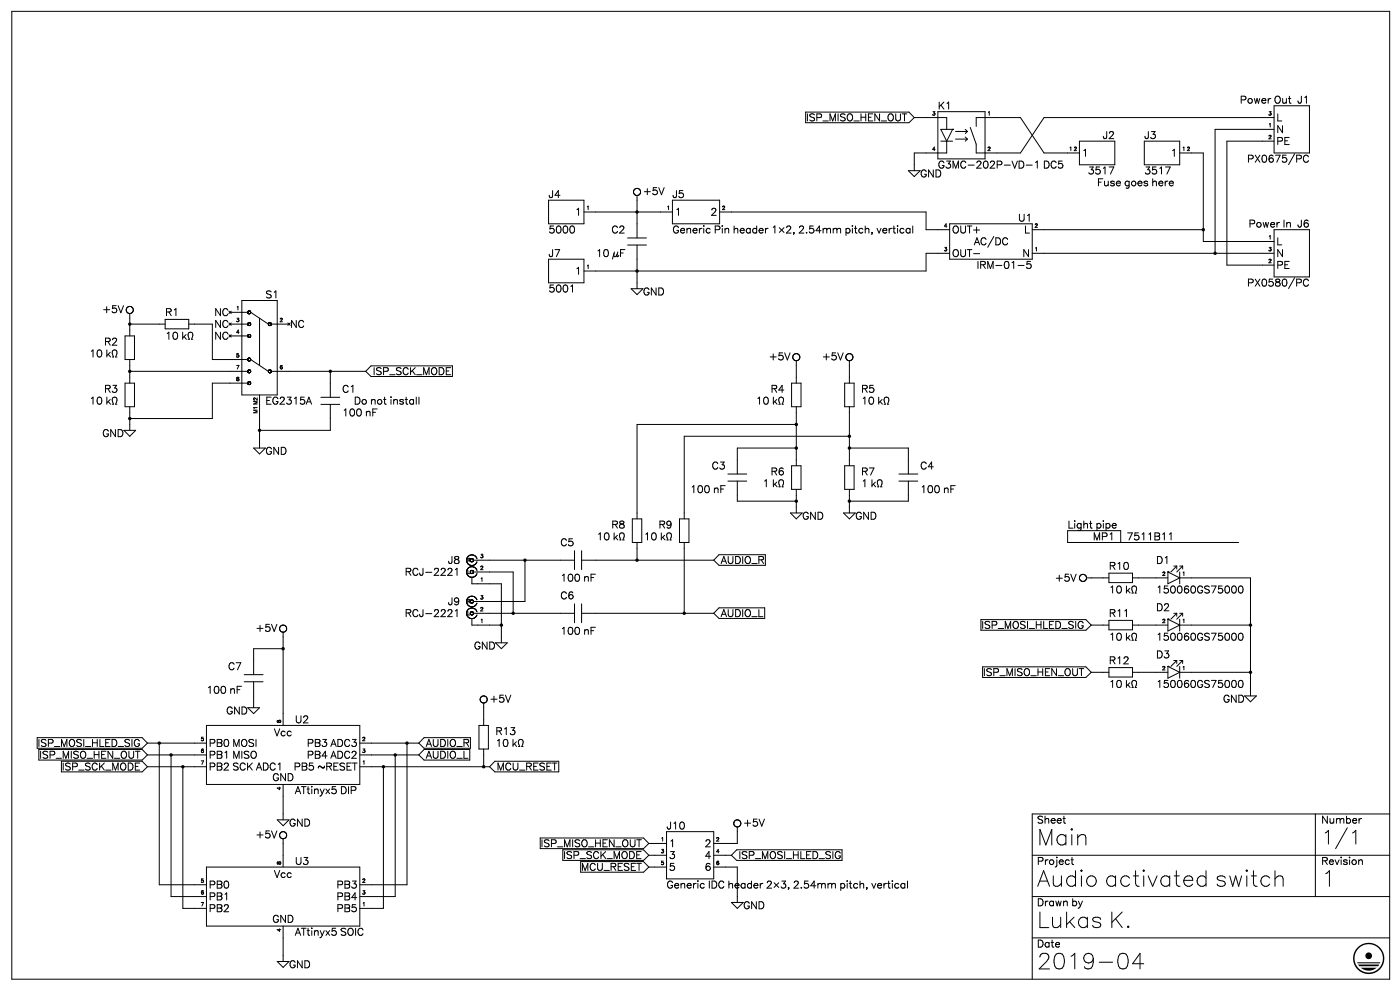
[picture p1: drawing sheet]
<svg xmlns="http://www.w3.org/2000/svg" width="297mm" height="210mm" viewBox="0 0 297 210" stroke-linecap="round" stroke-linejoin="round" font-family="sans-serif">
<g fill="none" stroke="#000" stroke-width=".21">
<path d="M2.5 2.4h292v205h-292zM170.7 23.7h21.9l1.2 1.2M192.5 36.2h2.5l-1.2 1.2zM193.8 24.9h6.8v2.5M193.8 24.9l-1.2 1.1h-21.9M198.8 23.7h9.9v10h-9.9zM199.4 29.9h2.5M200.6 29.9v2.5h-6.8v3.8M201.9 27.4h.1M201.9 27.4h-2.5l1.2 2.5M201.9 27.4l-1.3 2.5M202.5 29.5h2.5"/>
<path d="M202.5 27.8h2.5M204.6 27.4l.4 .4M204.6 29l.4 .5M205 27.8l-.4 .5M205 29.5l-.4 .4M206.9 26.8v-1.9h9.3l5 7.5h7.5M224.4 34.1h.7M224.4 34.7a.54 .54 0 0 1 .7 .1 .54 .54 0 0 1 0 .7 .54 .54 0 0 1-.7 0M228.7 29.9h7.5v5h-7.5zM242.5 29.9h7.5v5h-7.5zM250 32.4h5v18.8h15M270 29.9h-10v26.3h10"/>
<path d="M270 24.9h-48.8l-5 7.5h-9.3v-1.9l-1.3-3.5M270 22.4h7.5v10h-7.5zM270 27.4h-12.5v26.3M116.3 54.9h7.4v5h-7.4zM116.3 42.4h7.4v5h-7.4zM123.7 44.9h18.8M133 50.4h4M133 51.9h4M135 41.4v9M135 51.9v9.3M135.5 40.1a.75 .75 0 0 0-1.2 .3 .75 .75 0 0 0 .7 1M135.5 41.2l-.5 .2"/>
<path d="M142.5 42.4h10v5h-10zM152.5 44.9h43.7v3.8h5M193.4 47.9v1.5M201.2 47.4h17.6v7.5h-17.6zM201.2 53.7h-5v3.7h-72.5M207.2 55.4v1.5M207.8 56.1h.7M208.5 55.4h-.7v1.5M218.8 48.7h36.2M218.8 53.7h51.2M270 48.7h7.5v10h-7.5zM24.6 74.2a1 1 0 0 1-.1 1.4h.3"/>
<path d="M26.5 71.2h2v5h-2zM27 65.1a.75 .75 0 0 1 1.2 .3 .75 .75 0 0 1-.7 1M27 66.2l.5 .2M27.5 68.7h7.5M27.5 66.4v4.8M27.5 76.2v5M27.5 78.7h25M35 67.7h5v2h-5zM40 68.7h5v7.5h7.5M40.3 70.4h.1a.62 .62 0 0 1 .4 1l-.2 .5h.3M48.8 68.7h3.7M48.8 71.2h3.7"/>
<path d="M48.8 66.2h3.7M51.3 63.7h7.4v20h-7.4zM52.5 66.1v.1M52.5 68.6v.1M52.5 71.1v.1M52.5 76.1v.1M52.5 78.6v.1M52.5 66.2h.1M52.5 71.2h.1M52.5 76.2h.1M52.5 78.7h.1M52.5 68.7h.1"/>
<path d="M52.5 71.1h.1M52.5 68.6h.1M52.5 78.6h.1M52.5 76.1h.1M52.5 66.1h.1M52.5 66.2v.1M52.5 71.2v.1M52.5 68.7v.1M52.5 78.7v.1M52.5 66.3h.1M52.5 78.5v.1M52.5 76.3h.1"/>
<path d="M52.5 78.8h.1M52.5 76v.1M52.5 66v.1M52.5 71.3h.1M52.5 68.8h.1M52.5 71h.1M52.5 76h.1M52.5 68.5h.1M52.5 78.5h.1M52.5 66h.1M52.6 71.3h.1M52.6 78.5h-.1"/>
<path d="M52.6 76.3h.1M52.6 68.5h-.1M52.6 66h-.1M52.6 71.3v.1M52.6 68.8v.1M52.6 71h.1M52.6 68.5h.1M52.6 66.4h.1M52.6 68.9h.1M52.6 78.9h.1M52.6 76h.1M52.6 71.4h.1"/>
<path d="M52.6 78.4v.1M52.6 70.9v.1M52.6 76.4h.1M52.6 68.4v.1M52.6 65.9v.1M52.6 75.9v.1M52.6 78.4h.1M52.6 68.4h.1M52.6 65.9h.1M52.6 70.9h.1M52.6 75.9h.1M52.7 66.4h.1"/>
<path d="M52.7 71.4h.1M52.7 78.4h-.1M52.7 76.4h.1M52.7 78.9h.1M52.7 75.9h-.1M52.7 68.4h-.1M52.7 65.9h-.1M52.7 78.4h.1M52.7 65.9h.1M52.7 68.9h.1M52.7 70.9h.1M52.7 75.9h.1"/>
<path d="M52.7 68.4h.1M52.7 71.4v.1M52.7 69h.1M52.7 66.5h.1M52.7 71.5h.1M52.7 78.3v.1M52.7 70.8v.1M52.7 76.5h.1M52.7 79h.1M52.7 75.8v.1M52.7 68.3v.1M52.7 65.8v.1"/>
<path d="M52.8 66.5h.1M52.8 71.5h.1M52.8 69h.1M52.8 78.3h-.1M52.8 70.8h-.1M52.8 76.5h.1M52.8 79h.1M52.8 75.8h-.1M52.8 68.3h-.1M52.8 65.8h-.1M52.8 78.3h.1M52.8 70.8h.1"/>
<path d="M52.8 75.8h.1M52.8 68.3h.1M52.8 65.8h.1M52.9 66.5h-.1M52.9 71.5h-.1M52.9 69h-.1M52.9 76.5h-.1M52.9 79h-.1M52.9 66.5h.1M52.9 71.5h.1M52.9 69h.1M52.9 78.3h.1"/>
<path d="M52.9 70.8h.1M52.9 76.5h.1M52.9 79h.1M52.9 75.8h.1M52.9 68.3h.1M52.9 65.8h.1M52.9 78.3v.1M52.9 70.8v.1M52.9 75.8v.1M52.9 68.3v.1M52.9 65.8v.1M52.9 70.9h.1"/>
<path d="M52.9 66.4v.1M52.9 71.4v.1M52.9 68.9v.1M52.9 76.4v.1M52.9 78.9v.1M52.9 68.4h.1M52.9 71.4h.1M52.9 78.4h.1M52.9 75.9h.1M52.9 65.9h.1M53 66.4h-.1M53 71.4h-.1"/>
<path d="M53 68.9h-.1M53 78.9h-.1M53 75.9h.1M53 66.4h.1M53 71.4h.1M53 68.9h.1M53 76.4h-.1M53 78.9h.1M53 68.4h.1M53 78.4h.1M53 70.9h.1M53 76.4h.1"/>
<path d="M53 65.9h.1M53 78.4l.1 .1M53 70.9l.1 .1M53 75.9l.1 .1M53 68.4l.1 .1M53 65.9l.1 .1M53.1 78.5h.1M53.1 71h.1M53.1 76.4h-.1M53.1 68.5h.1M53.1 66h.1M53.1 66.3l-.1 .1"/>
<path d="M53.1 68.8v.1M53.1 76.3v.1M53.1 78.8l-.1 .1M53.1 66.3h.1M53.1 71.3v.1M53.1 68.8h.1M53.1 76.3h.1M53.1 78.8h.1M53.1 76h.1M53.1 71.3h.1M53.1 78.5v.1M53.1 71v.1"/>
<path d="M53.1 76v.1M53.1 68.5v.1M53.1 66v.1M53.1 78.6h.1M53.1 71.1h.1M53.1 76.2v.1M53.1 68.6h.1M53.1 66.1h.1M53.1 66.2v.1M53.1 71.2h.1M53.1 68.7h.1M53.1 76.2h.1"/>
<path d="M53.1 78.7v.1M53.1 76.1h.1M53.1 66.2h.1M53.1 78.7h.1M53.1 78.6v.1M53.1 71.1v.1M53.1 76.1v.1M53.1 68.6v.1M53.1 66.1v.1M53.1 76.2l3.8 2.5M53.1 66.2l3.8 2.5M55 67.4v10"/>
<path d="M56.9 68.6v.1M56.9 78.6v.1M56.9 78.7h.1M56.9 68.7h.1M56.9 68.6h.1M56.9 78.6h.1M56.9 78.7v.1M56.9 68.7v.1M56.9 78.8h.1M56.9 78.5v.1M56.9 68.5h.1M56.9 78.5h.1"/>
<path d="M56.9 68.8h.1M56.9 68.8v.1M56.9 78.9h.1M56.9 68.9h.1M57 78.9h.1M57 68.4l-.1 .1M57 78.4l-.1 .1M57 78.4h.1M57 68.9h.1M57 68.4h.1M57.1 68.4h-.1M57.1 68.4h.1"/>
<path d="M57.1 78.9v.1M57.1 68.9v.1M57.1 78.4h.1M57.1 79h.1M57.1 69h.1M57.1 68.3h.1M57.1 78.3h.1M57.2 79h.1M57.2 69h.1M57.2 78.3h.1M57.2 68.3h.1M57.3 79h-.1"/>
<path d="M57.3 69h-.1M57.3 69h.1M57.3 68.4h.1M57.3 78.4h.1M57.3 68.9v.1M57.3 78.9h.1M57.3 68.9h.1M57.4 68.9h-.1M57.4 78.9h-.1M57.4 68.9h.1M57.4 68.4h.1M57.4 78.9h.1"/>
<path d="M57.4 78.4h.1M57.4 68.5h.1M57.4 78.8v.1M57.4 68.8v.1M57.4 78.5h.1M57.4 68.8h.1M57.5 68.5h.1M57.5 78.8h.1M57.5 68.8h.1M57.5 78.5h.1M57.5 78.7v.1M57.5 68.6h.1"/>
<path d="M57.5 78.7h.1M57.5 68.7h.1M57.5 78.6h.1M57.5 68.6v.1M57.5 78.6v.1M57.5 68.7h3.7M57.5 78.7h20M70 78.7v5.5M77.5 78.7l1.1 1h17.3M95.9 77.5h-17.3l-1.1 1.2M133.8 61.2h2.4l-1.2 1.2zM168.1 75.3a.75 .75 0 0 1 1.3 0 .75 .75 0 0 1-.7 1.1"/>
<path d="M168.1 76l.2 .3 .4 .1M168.7 76.4v4.8M179.4 75.2a.75 .75 0 0 1 1.3 .1 .75 .75 0 0 1-.7 1.1M179.4 76.1l.6 .3M180 76.4v4.8M24.4 84.1a.62 .62 0 0 1 .3 1l-.2 .5h.3M26.2 91.2h2.5l-1.2 1.2zM26.5 81.2h2v5h-2zM27.5 86.2v5M52.5 81.2h-7.5v7.5h-17.5M52.5 81.1v.1M52.5 81.2h.1"/>
<path d="M52.5 81.1h.1M52.5 81.2v.1M52.5 81.3h.1M52.5 81h.1M52.6 81h-.1M52.6 81h.1M52.6 81.3v.1M52.6 81.4h.1M52.6 80.9v.1M52.6 80.9h.1M52.7 80.9h-.1M52.7 80.9h.1"/>
<path d="M52.7 81.4h.1M52.7 81.5h.1M52.7 80.8v.1M52.8 80.8h-.1M52.8 81.5h.1M52.8 80.8h.1M52.9 81.5h-.1M52.9 80.8h.1M52.9 81.5h.1M52.9 80.8v.1M52.9 81.4v.1M52.9 80.9h.1"/>
<path d="M53 81.4h-.1M53 80.9h.1M53 81.4h.1M53 80.9l.1 .1M53.1 81h.1M53.1 81.3v.1M53.1 81.3h.1M53.1 81v.1M53.1 81.1h.1M53.1 81.2v.1M53.1 81.2h.1M53.1 81.1v.1"/>
<path d="M53.7 94.9h2.6l-1.3 1.3zM55 83.7v11.2M68 85.7h4M68 84.2h4M70 85.7v5.5h-15M165.6 84.1a.62 .62 0 0 1 .4 1l-.2 .5h.2M167.8 98.7h1.9v5h-1.9zM167.8 81.2h1.9v5h-1.9zM168.7 89.9h-33.7v20M168.7 94.9h-12.5v5.5M168.7 86.2v12.5M179 98.7h2v5h-2z"/>
<path d="M179 81.2h2v5h-2zM180 94.9h12.5v5.5M180 86.2v12.5M180 92.4h-35v17.5M187.6 84.2l.3-.1a.62 .62 0 0 1 .4 1l-.2 .5h.3M99.1 118h.1M99.1 117.9v.1M99.2 117.8l-.1 .1M99.3 117.8h-.1M99.4 117.7l-.1 .1M99.4 117.7h.1M99.5 119.7h.2"/>
<path d="M99.7 119.7h.1M99.7 117.6l-.3 .1M99.7 119.7l.3 .1M99.7 117.6h.6l.5 .2M99.7 117.6h.1M100 119.8v.2M100 119h.1M100 118.3h.1M100.1 119h-.1M100.1 118.3h.1M100.1 119h.1M100.1 118.3l.1 .1"/>
<path d="M100.2 118.9l-.1 .1M100.2 118.9h.1M100.2 118.4h.1M100.2 118.4l.1 .1M100.3 118.9h.1M100.3 118.8v.1M100.3 118.5h.1M100.3 118.8h.1M100.3 118.5v.1M100.3 119.7l-.3 .1M100.3 118.7v.1M100.3 118.6h.1"/>
<path d="M100.3 118.7h.1M100.3 118.7h21.4M100.3 118.6v.1M100.4 119.7h-.1M100.6 119.6l-.2 .1M100.7 119.6h-.1M100.8 119.5l-.1 .1M100.8 117.8v.1M100.8 119.5h.1M100.8 117.9l.2 .3M100.9 119.4l-.1 .1M100.9 119.3v.1"/>
<path d="M101 118.2h.1M101 118.2l.1 .1M101.1 119l-.2 .3M111.2 118.7v8.7h-10.9M121.7 116.7v4M123.2 118.7h28M123.2 116.7v4M132.2 113.1a1.39 1.39 0 0 1-.2 1.3h.3M134 109.9h2v5h-2zM135 114.9v3.8M142.2 113.1a1.39 1.39 0 0 1-.2 1.3h.3M144 109.9h2v5h-2z"/>
<path d="M145 114.9v15M151.2 118.7l1.2 1h9.8M154.2 101.9h4.1M154.2 100.4h4.1M156.2 101.9v4.3h12.5M162.2 117.5h-9.8l-1.2 1.2M165.8 101.7a1 1 0 0 1 0 1.4h.2M167.5 108.7h2.5l-1.3 1.2zM168.7 103.7v5M178.8 108.7h2.5l-1.3 1.2zM180 103.7v5M186.4 101.6h.1a.62 .62 0 0 1 .4 1l-.3 .5h.3"/>
<path d="M190.5 101.9h4M190.5 100.4h4M192.5 101.9v4.3h-12.5M237.5 114.9v-2.5h-11.2v2.5h36.2M248.7 119.9h.7M249.4 119.9l-1.3 1.3M249.4 119.9v.6M250 119.9h.6M250.6 119.9l-1.2 1.3M250.6 119.9v.6M59.4 132.7a.75 .75 0 0 1 1.3 .1 .75 .75 0 0 1-.7 1.1M59.4 133.6l.6 .3"/>
<path d="M60 137.4h-6.3v5.5M60 133.9v19.8M99.1 129.2v.1M99.4 120.2l-.3 .3M99.4 129l-.3 .2M99.4 126.5l-.4 .3M99.4 120.2h.1M99.4 128.9v.1M99.4 126.4v.1M99.5 122.1l.2 .1M99.6 131h.4M99.7 120.1l-.3 .1"/>
<path d="M99.7 122.2h.1M99.7 126.3l-.3 .1M99.7 120.1h.1M99.7 122.2l.3 .1M99.7 128.5h.3M99.7 126.3h.7l.5 .5M99.7 126.3h.1M99.8 121.5h.1M99.8 130.2h.1M99.9 121.5h.1M99.9 120.8l-.1 .1M99.9 130.2h.1"/>
<path d="M99.9 129.6h-.1M99.9 120.8h.1M99.9 129.6h.1M100 121.5h.1M100 120.8h-.1M100 130.2h.1M100 129.6h-.1M100 120.8h.1M100 129.6h.1M100 131v1.4h6.2M100 122.3v1.4h6.2v12.5M100 128.5v.3"/>
<path d="M100 120l.6 .2 .3 .3M100 120l-.3 .1M100 128.8h.3M100 128.8l-.6 .1M100 127.7h.1M100 127.1h.1M100.1 121.5h-.1M100.1 127.7h-.1M100.1 130.2h-.1M100.1 121.5h.1M100.1 120.8h.1M100.1 127.7h.1"/>
<path d="M100.1 130.2h.1M100.1 127.1h.1M100.1 129.6h.1M100.1 120.8l.1 .1M100.2 121.5h-.1M100.2 129.6h.1M100.2 121.4v.1M100.2 120.9h.1M100.2 127.7h-.1M100.2 130.2h-.1M100.2 127.1h.1M100.2 127.7h.1"/>
<path d="M100.2 130.2h.1M100.2 121.4h.1M100.2 129.6v.1M100.2 127.2h.1M100.2 129.7h.1M100.2 127.6v.1M100.2 130.1v.1M100.3 121.4h-.1M100.3 120.9v.1M100.3 130.1h-.1M100.3 129.7h.1M100.3 121h.1"/>
<path d="M100.3 121.3v.1M100.3 127.6h.1M100.3 130.1h.1M100.3 127.2h.1M100.3 121.3h.1M100.3 129.7v.1M100.3 127.5v.1M100.3 127.3h.1M100.3 129.8h.1M100.3 121v.1M100.3 127.5h.1M100.3 130h.1"/>
<path d="M100.3 122.2l-.3 .1M100.3 121.1h.1M100.3 128.8h.1M100.3 131h-.3M100.3 128.5h-.3M100.3 121.2v.1M100.3 121.2h.1M100.3 129.9h.1M100.3 127.4v.1M100.3 127.4h.1M100.3 121.2h8.5v8.7M100.3 121.1v.1"/>
<path d="M100.3 129.9h21.4M100.4 122.2h-.1M100.4 128.8l.5 .5M100.4 131h-.1M100.4 128.5h-.1M100.6 122.1l-.2 .1M100.6 130.8l-.2 .2M100.6 128.3l-.2 .2M100.7 122.1h-.1M100.7 130.8h-.1M100.7 128.3h-.1M100.9 128.1l-.2 .2"/>
<path d="M100.9 128.1h.1M100.9 120.5h.1M100.9 129.3h.1M100.9 126.8h.1M100.9 120.5l.2 .3M100.9 129.3l.2 .3M100.9 126.8l.1 .2M101 121.7l-.3 .4M101 128l-.1 .1M101 121.7h.1M101 127.9v.1M101 127h.1"/>
<path d="M101.1 127v.1M101.1 121.5l-.1 .2M101.1 130.2l-.4 .6M101.1 127.7l-.1 .2M105 136.2h2.5l-1.3 1.2zM121.7 127.9v4M123.2 127.9v4M123.2 129.9h28M151.2 129.9l1.2 1.1h9.7M162.1 128.7h-9.7l-1.2 1.2M207.9 131.2h22.2l1.2 1.2M228.8 122.2a.75 .75 0 0 1 .8-.5 .75 .75 0 0 1 .6 .7"/>
<path d="M230.2 122.4h4.8M230.2 122.4a.75 .75 0 0 1-.6 .7 .75 .75 0 0 1-.8-.5M231.3 132.4h3.7M231.3 132.4l-1.2 1.1h-22.2M235 121.4h5v2h-5zM235 131.4h5v2h-5zM240 132.4h7.5M240 122.4h7.5M240.3 134.1h.1a.62 .62 0 0 1 .4 1l-.2 .5h.3M240.3 124.1h.1a.62 .62 0 0 1 .4 1l-.2 .5h.3M247.5 121.2h.1M247.5 131.2h.1"/>
<path d="M247.5 121.2v2.5l2.5-1.3M247.5 131.2v2.5l2.5-1.3M247.5 121.2l2.5 1.2M247.5 131.2l2.5 1.2M248.7 129.9h.7M248.7 139.9h.7M249.4 129.9v.6M249.4 139.9v.6M249.4 139.9l-1.3 1.3M249.4 129.9l-1.3 1.3M250 132.4h15M250 121.2v2.5"/>
<path d="M250 131.2v2.5M250 122.4h15v25M250 129.9h.6M250 139.9h.6M250.6 129.9v.6M250.6 139.9v.6M250.6 139.9l-1.2 1.3M250.6 129.9l-1.2 1.3M7.9 156.2h22.2l1.2 1.2M8.2 158.7h21.9l1.2 1.2M31.3 159.9h12.5M31.3 157.4h12.5"/>
<path d="M31.3 157.4l-1.2 1.1h-22.2M31.3 159.9l-1.2 1.1h-21.9M33.7 157.4v30h10.1M36.3 159.9v30h7.5M43.8 153.7h32.5v12.5h-32.5zM51.8 144.4h3.9M51.8 142.9h3.9M52.5 149.9h2.5l-1.3 1.3zM53.7 144.4v5.5M76.3 159.9h12.5M76.3 157.4h12.5M83.8 159.9v30h-7.5"/>
<path d="M86.2 157.4v30h-9.9M88.8 157.4l1.1 1.1h9.8M88.8 159.9l1.1 1.1h9.7M99.6 158.7h-9.7l-1.1 1.2M99.7 156.2h-9.8l-1.1 1.2M101.5 153.7h2v5h-2zM102.5 148.9v4.8M102.5 158.7v3.7M103 147.6a.75 .75 0 0 0-1.2 .3 .75 .75 0 0 0 .7 1M103 148.7l-.5 .2M110.1 156.7l.3-.1a.62 .62 0 0 1 .4 1l-.2 .5h.3M208.2 141.2h21.9l1.2 1.2"/>
<path d="M231.3 142.4h3.7M231.3 142.4l-1.2 1.1h-21.9M235 141.4h5v2h-5zM240 142.4h7.5M240.3 144.1h.1a.62 .62 0 0 1 .4 1l-.2 .5h.3M247.5 141.2h.1M247.5 141.2v2.5l2.5-1.3M247.5 141.2l2.5 1.2M250 142.4h15M250 141.2v2.5M263.8 147.4h2.4l-1.2 1.3zM13 161.2h17.1l1.2 1.2"/>
<path d="M31.3 162.4h12.5M31.3 162.4l-1.2 1.1h-17.1M38.8 162.4v30h5M58.7 173.7h2.5l-1.2 1.2zM59.4 176.4a.75 .75 0 0 1 1.3 .2 .75 .75 0 0 1-.7 1.1M59.4 177.4l.6 .3M60 166.2v7.5M60 177.7v6M76.3 162.4h27.4M81.3 162.4v30h-5M103.7 162.4l1.2 1.1h13.5M114.5 177.5h21.9l1.1 1.2"/>
<path d="M118.4 161.2h-13.5l-1.2 1.2M119.3 180h17.1l1.1 1.2M137.5 178.7h3.8M137.5 178.7l-1.1 1h-21.9M141.3 176.2h9.9v10h-9.9zM156.2 175.2v3.5h-5M156.6 173.7a.75 .75 0 0 0-1.1 .5 .75 .75 0 0 0 .7 1M156.6 175.1l-.4 .1M178.4 180h-22.3l-1.1 1.2M278.7 172.4v17.5M286.9 176.3l.4-.4v2.9M294.5 172.4h-75.7v35"/>
<path d="M43.8 183.7h32.5v12.5h-32.5zM60 196.2v7.5M123.1 182.5h13.3l1.1 1.2M137.5 181.2h3.8M137.5 183.7h3.8M137.5 181.2l-1.1 1h-17.1M137.5 183.7l-1.1 1h-13.3M151.2 181.2h3.8M151.2 183.7h5v7.5M155 181.2l1.1 1h22.3M155 191.2h2.5l-1.3 1.2zM218.8 189.9h75.7"/>
<path d="M218.8 181.2h75.7M218.8 198.7h75.7M58.7 203.7h2.5l-1.2 1.2zM242.4 204.1h-2.4l1.6-2.2v3.3"/>
</g>
<g fill="#000">
<path d="M287.7 200.7a3.3 3.3 0 0 1 2.4-1v.3a3 3 0 0 0-2.8 4.3 3 3 0 0 0 5.1 .5 3 3 0 0 0-1.7-4.8h-.6v-.3a3.3 3.3 0 0 1 3.2 4.2 3.3 3.3 0 0 1-4.9 2 3.3 3.3 0 0 1-.7-5.2zM288.4 205h3.3a2.59 2.59 0 0 1-3.3 0zM287.8 204.3h4.5l-.3 .4h-3.9zM287.6 203.8h4.9l-.1 .2h-4.7z"/>
<circle cx="290.1" cy="202.4" r=".71"/>
</g>
<g fill="none" stroke="#000" stroke-width=".75">
<path d="M135 44.9h.1M135 57.4h.1M255 48.7h.1M257.5 53.7h.1M27.5 68.7h.1M27.5 78.7h.1M70 78.7h.1M27.5 88.7h.1M55 91.2h.1M168.7 89.9h.1M168.7 94.9h.1M180 92.4h.1"/>
<path d="M180 94.9h.1M111.2 118.7h.1M135 118.7h.1M168.7 106.2h.1M180 106.2h.1M60 137.4h.1M106.2 132.4h.1M108.8 129.9h.1M145 129.9h.1M265 132.4h.1M33.7 157.4h.1M36.3 159.9h.1"/>
<path d="M83.8 159.9h.1M86.2 157.4h.1M265 142.4h.1M38.8 162.4h.1M81.3 162.4h.1M102.5 162.4h.1"/>
</g>
<g font-size="5.3">
<text x="219.4" y="179.1">Main</text>
<text x="219.4" y="187.9">Audio activated switch</text>
<text x="279.8" y="187.9">1</text>
<text x="219.4" y="196.7">Lukas K.</text>
<text x="219.4" y="205.6">2019-04</text>
</g>
<text font-size="4.6" x="279.8" y="178.9">1/1</text>
<g font-size="2.4">
<text x="198.6" y="23.3">K1</text>
<text x="262.1" y="21.9">Power Out J1</text>
<text x="167.9" y="25.8">ISP_MISO_HEN_OUT</text>
<text x="233.5" y="29.7">J2</text>
<text x="242.4" y="29.7">J3</text>
<text x="270.2" y="25.8">L</text>
<text x="270.2" y="28.3">N</text>
<text x="198.6" y="35.7">G3MC-202P-VD-1 DC5</text>
<text x="229" y="33.2">1</text>
<text x="248" y="33.2">1</text>
<text x="264.9" y="34.6">PX0675/PC</text>
<text x="270.2" y="30.7">PE</text>
<text x="136.2" y="41.3">+5V</text>
<text x="194.7" y="37.8">GND</text>
<text x="230.7" y="37.1">3517</text>
<text x="232.5" y="39.6">Fuse goes here</text>
<text x="242.4" y="37.1">3517</text>
<text x="116.1" y="42">J4</text>
<text x="121.7" y="45.9">1</text>
<text x="142.2" y="42">J5</text>
<text x="142.9" y="45.9">1</text>
<text x="150.6" y="45.9">2</text>
<text x="215.5" y="47">U1</text>
<text x="116.1" y="49.4">5000</text>
<text x="129.1" y="49.4">C2</text>
<text x="142.2" y="49.4">Generic Pin header 1×2, 2.54mm pitch, vertical</text>
<text x="201.4" y="49.4">OUT+</text>
<text x="206" y="51.9">AC/DC</text>
<text x="216.6" y="49.4">L</text>
<text x="264.2" y="48.4">Power In J6</text>
<text x="270.2" y="51.9">L</text>
<text x="116.1" y="54.7">J7</text>
<text x="121.7" y="58.3">1</text>
<text x="125.9" y="54.7">10 µF</text>
<text x="201.4" y="54.7">OUT-</text>
<text x="208.5" y="57.2">IRM-01-5</text>
<text x="216.3" y="54.7">N</text>
<text x="270.2" y="54.7">N</text>
<text x="270.2" y="57.2">PE</text>
<text x="56.1" y="63.2">S1</text>
<text x="116.1" y="62.1">5001</text>
<text x="136.2" y="62.8">GND</text>
<text x="264.9" y="60.7">PX0580/PC</text>
<text x="21.9" y="66.4">+5V</text>
<text x="34.9" y="67.1">R1</text>
<text x="44.8" y="67.1">NC</text>
<text x="44.8" y="69.5">NC</text>
<text x="61.4" y="69.5">NC</text>
<text x="19" y="75.9">10 k</text>
<text x="21.9" y="73.4">R2</text>
<text x="34.9" y="72">10 k</text>
<text x="44.8" y="72">NC</text>
<text x="163" y="76.6">+5V</text>
<text x="174.3" y="76.6">+5V</text>
<text x="21.9" y="83.3">R3</text>
<text x="72.3" y="83.3">C1</text>
<text x="78.7" y="79.4">ISP_SCK_MODE</text>
<text x="163" y="83.3">R4</text>
<text x="182.4" y="83.3">R5</text>
<text x="19" y="85.8">10 k</text>
<text x="56.1" y="85.8">EG2315A</text>
<text x="72.3" y="88.2">100 nF</text>
<text x="74.8" y="85.8">Do not install</text>
<text x="160.2" y="85.8">10 k</text>
<text x="182.4" y="85.8">10 k</text>
<text x="20.8" y="92.8">GND</text>
<text x="56.1" y="96.4">GND</text>
<text x="150.6" y="99.5">C3</text>
<text x="163" y="100.9">R6</text>
<text x="182.4" y="100.9">R7</text>
<text x="194.7" y="99.5">C4</text>
<text x="146" y="104.5">100 nF</text>
<text x="161.6" y="103.4">1 k</text>
<text x="182.4" y="103.4">1 k</text>
<text x="194.7" y="104.5">100 nF</text>
<text x="129.1" y="112.2">R8</text>
<text x="139.3" y="112.2">R9</text>
<text x="169.7" y="110.1">GND</text>
<text x="181" y="110.1">GND</text>
<text x="226.1" y="112.2">Light pipe</text>
<text x="94.9" y="119.6">J8</text>
<text x="118.5" y="115.8">C5</text>
<text x="126.6" y="114.7">10 k</text>
<text x="136.5" y="114.7">10 k</text>
<text x="152.4" y="119.6">AUDIO_R</text>
<text x="231.1" y="114.7">MP1</text>
<text x="238.5" y="114.7">7511B11</text>
<text x="244.8" y="119.6">D1</text>
<text x="86.4" y="122.1">RCJ-2221</text>
<text x="118.5" y="123.2">100 nF</text>
<text x="223.7" y="123.2">+5V</text>
<text x="234.9" y="126">10 k</text>
<text x="234.9" y="120.7">R10</text>
<text x="244.8" y="126">150060GS75000</text>
<text x="86.4" y="130.9">RCJ-2221</text>
<text x="94.9" y="128.5">J9</text>
<text x="118.5" y="127">C6</text>
<text x="152.4" y="130.9">AUDIO_L</text>
<text x="234.9" y="130.9">R11</text>
<text x="244.8" y="129.5">D2</text>
<text x="54.3" y="134.1">+5V</text>
<text x="99.5" y="137.6">GND</text>
<text x="118.5" y="134.5">100 nF</text>
<text x="205" y="133.4">ISP_MOSI_HLED_SIG</text>
<text x="234.9" y="135.9">10 k</text>
<text x="244.8" y="135.9">150060GS75000</text>
<text x="48" y="142.2">C7</text>
<text x="205.3" y="143.3">ISP_MISO_HEN_OUT</text>
<text x="234.9" y="140.8">R12</text>
<text x="244.8" y="139.7">D3</text>
<text x="43.7" y="147.2">100 nF</text>
<text x="103.7" y="148.9">+5V</text>
<text x="234.9" y="145.7">10 k</text>
<text x="244.8" y="145.7">150060GS75000</text>
<text x="258.2" y="148.9">GND</text>
<text x="46.9" y="151.4">GND</text>
<text x="57.9" y="156">Vcc</text>
<text x="62.4" y="153.5">U2</text>
<text x="104.8" y="156">R13</text>
<text x="4.9" y="158.4">ISP_MOSI_HLED_SIG</text>
<text x="5.3" y="160.9">ISP_MISO_HEN_OUT</text>
<text x="44.1" y="160.9">PB1 MISO</text>
<text x="44.1" y="158.4">PB0 MOSI</text>
<text x="63.9" y="160.9">PB4 ADC2</text>
<text x="63.9" y="158.4">PB3 ADC3</text>
<text x="90" y="158.4">AUDIO_R</text>
<text x="90" y="160.9">AUDIO_L</text>
<text x="104.8" y="158.4">10 k</text>
<text x="10.9" y="163.4">ISP_SCK_MODE</text>
<text x="44.1" y="163.4">PB2 SCK ADC1PB5 ~RESET</text>
<text x="57.1" y="165.5">GND</text>
<text x="105.1" y="163.4">MCU_RESET</text>
<text x="62.4" y="168.3">ATtinyx5 DIP</text>
<text x="54.3" y="177.8">+5V</text>
<text x="61" y="175.4">GND</text>
<text x="111.8" y="179.6">ISP_MISO_HEN_OUT</text>
<text x="141.1" y="175.7">J10</text>
<text x="141.5" y="179.6">1</text>
<text x="149.2" y="179.6">2</text>
<text x="157.3" y="175.4">+5V</text>
<text x="219.4" y="174.7">Sheet</text>
<text x="279.8" y="174.7">Number</text>
<text x="57.9" y="186">Vcc</text>
<text x="62.4" y="183.5">U3</text>
<text x="117.1" y="182.1">ISP_SCK_MODE</text>
<text x="121" y="184.5">MCU_RESET</text>
<text x="141.5" y="184.5">5</text>
<text x="141.5" y="182.1">3</text>
<text x="149.2" y="182.1">4</text>
<text x="149.2" y="184.5">6</text>
<text x="156.3" y="182.1">ISP_MOSI_HLED_SIG</text>
<text x="219.4" y="183.5">Project</text>
<text x="279.8" y="183.5">Revision</text>
<text x="44.1" y="190.9">PB1</text>
<text x="44.1" y="188.4">PB0</text>
<text x="70.9" y="190.9">PB4</text>
<text x="70.9" y="188.4">PB3</text>
<text x="141.1" y="188.4">Generic IDC header 2×3, 2.54mm pitch, vertical</text>
<text x="219.4" y="192">Drawn by</text>
<text x="44.1" y="193.4">PB2</text>
<text x="57.1" y="195.5">GND</text>
<text x="70.9" y="193.4">PB5</text>
<text x="157.3" y="192.7">GND</text>
<text x="62.4" y="198.3">ATtinyx5 SOIC</text>
<text x="219.4" y="200.8">Date</text>
<text x="61" y="205.4">GND</text>
</g>
<g font-size="1.2">
<text x="197.6" y="24.7">3</text>
<text x="209.2" y="24.7">1</text>
<text x="268.8" y="24.7">3</text>
<text x="268.8" y="27.2">1</text>
<text x="268.8" y="29.7">2</text>
<text x="197.6" y="32.1">4</text>
<text x="209.2" y="32.1">2</text>
<text x="226.5" y="32.1">1 2</text>
<text x="250.5" y="32.1">1 2</text>
<text x="124.2" y="44.5">1</text>
<text x="141.1" y="44.5">1</text>
<text x="152.8" y="44.5">2</text>
<text x="200" y="53.3">3</text>
<text x="200" y="48.4">4</text>
<text x="219.1" y="48.4">2</text>
<text x="219.1" y="53.3">1</text>
<text x="268.8" y="50.8">1</text>
<text x="268.8" y="53.3">3</text>
<text x="124.2" y="57.2">1</text>
<text x="268.8" y="55.8">2</text>
<text x="49.7" y="66">1</text>
<text x="49.7" y="68.5">3</text>
<text x="49.7" y="70.9">4</text>
<text x="58.9" y="68.5">2</text>
<text x="49.7" y="75.9">5</text>
<text x="49.7" y="78.3">7</text>
<text x="49.7" y="80.8">8</text>
<text x="58.9" y="78.3">6</text>
<text x="54.4" y="87.8" transform="rotate(-90 54.4 87.8)">M1 M2</text>
<text x="98.8" y="119.3">R</text>
<text x="101.6" y="118.2">3</text>
<text x="98.8" y="121.7">L</text>
<text x="101.6" y="123.5">1</text>
<text x="101.6" y="120.7">2</text>
<text x="246.2" y="122.1">2</text>
<text x="250.5" y="122.1">1</text>
<text x="98.8" y="128.1">R</text>
<text x="98.8" y="130.6">L</text>
<text x="101.6" y="132">1</text>
<text x="101.6" y="129.5">2</text>
<text x="101.6" y="127">3</text>
<text x="246.2" y="132">2</text>
<text x="250.5" y="132">1</text>
<text x="246.2" y="142.2">2</text>
<text x="250.5" y="142.2">1</text>
<text x="59.3" y="153.5" transform="rotate(-90 59.3 153.5)">8</text>
<text x="42.3" y="161.9">7</text>
<text x="42.3" y="159.5">6</text>
<text x="42.3" y="157">5</text>
<text x="76.6" y="159.5">3</text>
<text x="76.6" y="157">2</text>
<text x="76.6" y="161.9">1</text>
<text x="59.3" y="167.6" transform="rotate(-90 59.3 167.6)">4</text>
<text x="140.1" y="178.2">1</text>
<text x="151.7" y="178.2">2</text>
<text x="59.3" y="183.4" transform="rotate(-90 59.3 183.4)">8</text>
<text x="140.1" y="183.5">5</text>
<text x="140.1" y="181">3</text>
<text x="151.7" y="181">4</text>
<text x="151.7" y="183.5">6</text>
<text x="42.3" y="191.9">7</text>
<text x="42.3" y="189.5">6</text>
<text x="42.3" y="187">5</text>
<text x="76.6" y="189.5">3</text>
<text x="76.6" y="187">2</text>
<text x="76.6" y="191.9">1</text>
<text x="59.3" y="197.6" transform="rotate(-90 59.3 197.6)">4</text>
</g>
</svg>
